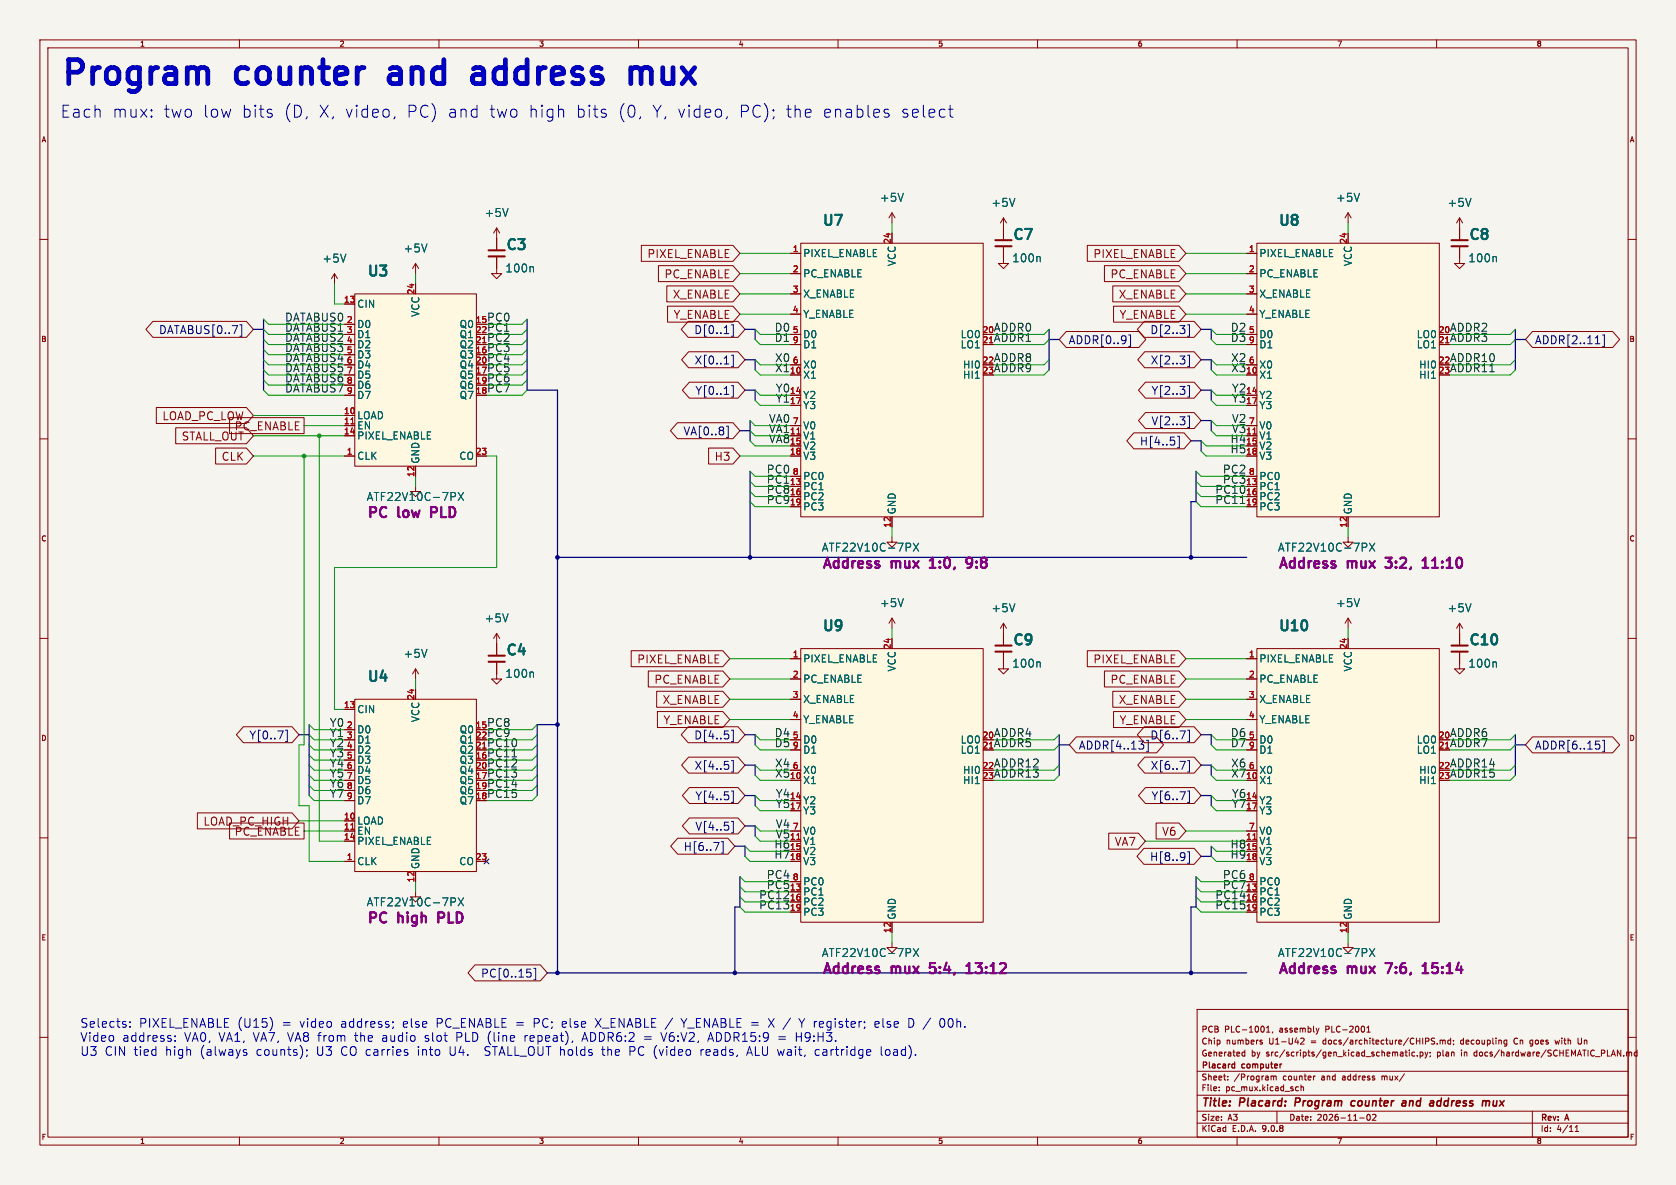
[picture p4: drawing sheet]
<svg xmlns="http://www.w3.org/2000/svg" width="420mm" height="297mm" viewBox="0 0 420 297" stroke-linecap="round" stroke-linejoin="round" font-family="sans-serif">
<path d="M0 0h420v297h-420z" fill="#f5f4ef" stroke="#f5f4ef" stroke-width=".25"/>
<g fill="none" stroke="#840000" stroke-width=".25">
<path d="M10 10h400v277h-400zM12 12h396v273h-396zM60 10v2M110 10v2M160 10v2M210 10v2M260 10v2M310 10v2M360 10v2M10 60h2M408 60h2M10 110h2"/>
<path d="M408 110h2M10 160h2M408 160h2M10 210h2M408 210h2M300 253h108v32h-108zM317.4 258.7h.8M317.4 257.6l.4-.4v1.5M318.9 258.6l-.1 .3M329.8 257.7l.4 1M330.2 258.7l-.2 .3M330.5 257.7l-.3 1"/>
<path d="M342.5 258.7h.9M342.5 257.6l.4-.4v1.5M10 260h2M300 278.5h108M300 274.5h108M300 268.5h108M305.5 273.2v.2M305.5 272.5v.1M307.7 270.5v.2M307.7 269.8v.1M311.4 264.6h.5M311.4 263.8h.5"/>
<path d="M311.9 263.2v1.5M315.9 261.2l.4 .1 .1 .2-.5 .2M315.9 260.7l.4 .1M318.5 269.7v1M318.5 269.8l.4-.1 .3 .2M319.2 269.9l.2-.2 .3 .1 .1 .9M319.2 269.9v.8M320 278.5v3M324.8 273.3h.6M324.8 272.5h.6M325.9 260.3l.6-.1 .3 .4-.9 1.1h.9M326 272.5h.6l.1 .9"/>
<path d="M326 271.9v1.5M329.6 269.7l-.4 .3M342.7 279.4l.2-.1a.8 .8 0 0 1 .5 .7 .8 .8 0 0 1-.5 .8l-.4-.6zM343.9 279.4l.6-.1 .3 .4-.9 1.1h.9M351.1 263.7l.5 .2v.8M351.6 264.6l-.5 .1M351.6 264l-.5 .1M351.9 269.1l-1.2 1.9M352.1 263.7h.6M352.3 263.2v1.3l.4 .2M353.2 263.2v.1M353.2 263.7v1"/>
<path d="M354.5 263.8l-.4-.1-.3 .3 .1 .6h.6M355.2 264.5v.2M355.9 263.8l.4-.1 .3 .3-.2 .6h-.5M355.9 263.7v1.5M357.1 263.7l.3 1M357.4 264.7l-.3 .5M357.8 263.7l-.4 1M358.4 263.8v.1M358.4 264.6l-.1 .3M358.9 260.2l.6 .1M359.2 261l.3 .3-.3 .4M360.2 261.5v.2"/>
<path d="M360.9 260.8l.4-.1 .2 .2M360.9 260.7v1M361.5 260.9l.2-.2 .4 .1 .1 .9M361.5 260.9v.8M363.5 260.8l-.4-.1-.3 .3 .1 .6h.6M363.5 260.2v1.5M364.2 260.8v.1M364.3 261.6l-.1 .3M377 261.6h.6M377 260.8h.6M377.6 260.7v1.2l-.5 .3M383.4 260.8v.7"/>
<path d="M384 278.5v6.5M389.7 260.7l.2 1M395.4 260.2v1.2l.2 .2 .4 .1M407.6 263.8l.4-.1 .2 .2M407.6 263.7v1M408 260h2M408.2 263.9l.2-.2 .4 .1 .1 .9M408.2 263.9v.8M410.2 263.8l-.4-.1-.3 .3 .2 .6h.5M410.2 263.2v1.5M60 285v2M110 285v2"/>
<path d="M160 285v2M210 285v2M260 285v2M300 281.5h108M310 285v2M340.7 280.2h1.2M360 285v2M394.7 283.6h.9M394.7 282.5l.5-.4v1.5"/>
</g>
<path d="M324.7 275.2l-.2 2M339.6 276h-.8l-.3 .8 .4 .4 .5-.1M351.7 275.9l.6 .1-.1 1.2M352.2 277.1l-.7 .1M352.3 276.3l-.7 .1M360.9 275.9l-.6 .1-.2 .3v.7l.7 .2M374.3 275.9l-.1 1.2h.7" fill="none" stroke="#840000" stroke-width=".4"/>
<path d="M309 266.7l.4 .1M309.4 266.2v1.5M309.4 267.6l-.4 .1" fill="none" stroke="#840000" stroke-width=".3"/>
<path d="M88.9 175.3h30.5v43.1h-30.5z" fill="#fff8e1"/>
<g fill="none" stroke="#840000" stroke-width=".25">
<path d="M337.8 53.3l-.7 1.3M337.8 53.3l.8 1.3M337.8 53.3v2.6M223.5 154.9l-.7 1.3M223.5 154.9l.8 1.3M223.5 154.9v2.6M365.8 156.2l-.8 1.3M365.8 156.2l.7 1.3M365.8 156.2v5.3M88.9 175.3h30.5v43.1h-30.5zM124.5 161.3v2.8M124.5 166.1v2.8"/>
<path d="M365.8 163.6v4h1.2l-1.2 1.3-1.3-1.3h1.3M86.4 182.9h2.5M86.4 185.4h2.5M86.4 188h2.5M86.4 190.5h2.5M86.4 193h2.5M86.4 195.6h2.5M86.4 198.1h2.5M119.4 188h2.5M86.4 200.7h2.5M86.4 208.3h2.5M86.4 215.9h2.5"/>
<path d="M223.5 236.2v1.3h1.3l-1.3 1.3-1.3-1.3h1.3M337.8 236.2v1.3h1.3l-1.3 1.3-1.3-1.3h1.3"/>
</g>
<path d="M120.9 187.5h.9M87.9 207.8h.9" fill="none" stroke="#a90000" stroke-width=".25"/>
<path d="M133.6 168.5l.1 1.3M374.9 166l.1 1.2M114.8 225l1.4 2M116.2 225l-1.4 2" fill="none" stroke="#006464" stroke-width=".25"/>
<path d="M122.4 164.3h4.1M122.4 165.9h4.1M363.7 161.8h4.1M363.7 163.3h4.1" fill="none" stroke="#840000" stroke-width=".51"/>
<path d="M315 162.6h45.7v68.5h-45.7z" fill="#fff8e1"/>
<path d="M312.4 165.1h2.6M312.4 170.2h2.6M312.4 175.3h2.6M315 162.6h45.7v68.5h-45.7zM312.4 180.3h2.6M312.4 185.4h2.6M312.4 188h2.6M312.4 193h2.6M360.7 188h2.5M312.4 208.3h2.6M312.4 210.8h2.6M312.4 221h2.6" fill="none" stroke="#840000" stroke-width=".25"/>
<path d="M362.2 187.5h.9M314 210.4h.8" fill="none" stroke="#a90000" stroke-width=".25"/>
<path d="M343.2 237.7l1.3 2M344.5 237.7l-1.3 2" fill="none" stroke="#006464" stroke-width=".25"/>
<path d="M347.2 241.4h1.7M356.5 243.9h1.4M356.5 242.1l.7-.7v2.5" fill="none" stroke="#840084" stroke-width=".51"/>
<path d="M88.9 73.7h30.5v43.1h-30.5z" fill="#fff8e1"/>
<g fill="none" stroke="#840000" stroke-width=".25">
<path d="M88.9 73.7h30.5v43.1h-30.5zM124.5 67.3v1.3h1.2l-1.2 1.3-1.3-1.3h1.3M86.4 81.3h2.5M86.4 83.8h2.5M86.4 86.4h2.5M86.4 88.9h2.5M86.4 91.4h2.5M86.4 94h2.5M86.4 96.5h2.5M86.4 99.1h2.5M119.4 86.4h2.5M86.4 106.7h2.5"/>
<path d="M86.4 114.3h2.5"/>
</g>
<path d="M120.9 85.9h.9M87.9 106.2h.9" fill="none" stroke="#a90000" stroke-width=".25"/>
<path d="M114.8 123.4l1.4 2M116.2 123.4l-1.4 2" fill="none" stroke="#006464" stroke-width=".25"/>
<path d="M200.7 61h45.7v68.5h-45.7z" fill="#fff8e1"/>
<g fill="none" stroke="#840000" stroke-width=".25">
<path d="M198.1 63.5h2.6M198.1 68.6h2.6M198.1 73.7h2.6M198.1 78.7h2.6M200.7 61h45.7v68.5h-45.7zM365.8 64.8v1.2h1.2l-1.2 1.3-1.3-1.3h1.3M198.1 83.8h2.6M198.1 86.4h2.6M198.1 91.4h2.6M246.4 86.4h2.5M198.1 106.7h2.6M198.1 109.2h2.6"/>
<path d="M198.1 119.4h2.6M124.5 158.8l-.8 1.2M124.5 158.8l.7 1.2M124.5 158.8v2.5M104.1 223.5v1.3h1.3l-1.3 1.3-1.2-1.3h1.2"/>
</g>
<path d="M247.9 85.9h.9M199.7 108.8h.8" fill="none" stroke="#a90000" stroke-width=".25"/>
<path d="M228.9 136.1l1.3 2M230.2 136.1l-1.3 2" fill="none" stroke="#006464" stroke-width=".25"/>
<path d="M243.1 139.8h-.4l-.5 .5 .1 .8 .4 .2h.4M233 142.3h1.4M233.2 140.4l-.2 .1M243.1 142.2l-.7 .1" fill="none" stroke="#840084" stroke-width=".51"/>
<path d="M315 61h45.7v68.5h-45.7z" fill="#fff8e1"/>
<g fill="none" stroke="#840000" stroke-width=".25">
<path d="M124.5 57.2v5.3M124.5 57.2l-.8 1.2M124.5 57.2l.7 1.2M223.5 53.3l-.7 1.3M223.5 53.3l.8 1.3M223.5 53.3v2.6M83.8 68.6l-.7 1.3M83.8 68.6l.8 1.3M83.8 68.6v2.5M104.1 66l-.7 1.3M104.1 66l.8 1.3M104.1 66v2.6"/>
<path d="M124.5 64.5v2.8M312.4 63.5h2.6M312.4 68.6h2.6M312.4 73.7h2.6M312.4 78.7h2.6M315 61h45.7v68.5h-45.7zM312.4 83.8h2.6M312.4 86.4h2.6M312.4 91.4h2.6M360.7 86.4h2.5M312.4 106.7h2.6M312.4 109.2h2.6"/>
<path d="M312.4 119.4h2.6M104.1 121.9v1.3h1.3l-1.3 1.3-1.2-1.3h1.2M337.8 134.6v1.3h1.3l-1.3 1.3-1.3-1.3h1.3M124.5 168.9v1.3h1.2l-1.2 1.3-1.3-1.3h1.3"/>
</g>
<path d="M362.2 85.9h.9M314 108.8h.8" fill="none" stroke="#a90000" stroke-width=".25"/>
<path d="M133.6 66.9l.1 1.3M343.2 136.1l1.3 2M344.5 136.1l-1.3 2" fill="none" stroke="#006464" stroke-width=".25"/>
<path d="M347.2 139.8h1.5M347.2 142.1l.1 .1M356.5 142.3h1.4M356.5 140.5l.7-.7v2.5" fill="none" stroke="#840084" stroke-width=".51"/>
<path d="M122.4 62.7h4.1M122.4 64.3h4.1" fill="none" stroke="#840000" stroke-width=".51"/>
<path d="M200.7 162.6h45.7v68.5h-45.7z" fill="#fff8e1"/>
<g fill="none" stroke="#840000" stroke-width=".25">
<path d="M124.5 59.7v2.8M251.5 54.6l-.8 1.3M251.5 54.6l.7 1.3M251.5 54.6v5.3M365.8 54.6l-.8 1.3M365.8 54.6l.7 1.3M365.8 54.6v5.3M124.5 64.5v2.8M160.7 61.5h23l1.7 2-1.7 2h-23zM165 66.6h18.7l1.7 2-1.7 2h-18.7zM167.1 71.7h16.6l1.7 2-1.7 2h-16.6zM167.3 76.7h16.4l1.7 2-1.7 2h-16.4z"/>
<path d="M198.1 63.5h2.6M198.1 68.6h2.6M198.1 73.7h2.6M198.1 78.7h2.6M251.5 62v4h1.2l-1.2 1.3-1.3-1.3h1.3M272.5 61.5h22.9l1.8 2-1.8 2h-22.9zM276.8 66.6h18.6l1.8 2-1.8 2h-18.6zM278.9 71.7h16.5l1.8 2-1.8 2h-16.5zM279 76.7h16.4l1.8 2-1.8 2h-16.4zM312.4 63.5h2.6M312.4 68.6h2.6M312.4 73.7h2.6"/>
<path d="M312.4 78.7h2.6M365.8 62v2.8M38.3 80.5h23.4l1.8 2.1-1.8 2h-23.4l-1.7-2zM86.4 81.3h2.5M86.4 83.8h2.5M86.4 86.4h2.5M86.4 88.9h2.5M86.4 91.4h2.5M86.4 94h2.5M86.4 96.5h2.5M86.4 99.1h2.5M119.4 86.4h2.5"/>
<path d="M172.5 80.5h12.4l1.8 2.1-1.8 2h-12.4l-1.8-2zM172.6 88.2h12.3l1.8 2-1.8 2h-12.3l-1.8-2zM172.7 95.8h12.2l1.8 2-1.8 2h-12.2l-1.7-2zM198.1 83.8h2.6M198.1 86.4h2.6M198.1 91.4h2.6M246.4 86.4h2.5M267.2 83.1h18.2l1.7 2-1.7 2h-18.2l-1.8-2zM286.8 80.5h12.4l1.8 2.1-1.8 2h-12.4l-1.8-2zM286.9 88.2h12.3l1.8 2-1.8 2h-12.3l-1.8-2zM287 95.8h12.2l1.8 2-1.8 2h-12.2l-1.7-2zM312.4 83.8h2.6"/>
<path d="M312.4 86.4h2.6M312.4 91.4h2.6M360.7 86.4h2.5M384 83.1h20.1l1.8 2-1.8 2h-20.1l-1.7-2zM39.2 102.1h22.5l1.8 2-1.8 2h-22.5zM44 107.2h17.7l1.8 2-1.8 2h-17.7zM54 112.3h7.7l1.8 2-1.8 2h-7.7zM57.5 104.7h18.7v4h-18.7zM86.4 106.7h2.5M86.4 114.3h2.5M169.8 105.9h13.9l1.7 2.1-1.7 2h-13.9l-1.8-2zM177.6 112.3h6.1l1.7 2-1.7 2h-6.1z"/>
<path d="M198.1 106.7h2.6M198.1 109.2h2.6M198.1 119.4h2.6M284.1 108.5h12.6l1.7 2-1.7 2h-12.6l-1.7-2zM287 103.4h12.2l1.8 2-1.8 2h-12.2l-1.7-2zM312.4 106.7h2.6M312.4 109.2h2.6M312.4 119.4h2.6M223.5 134.6v1.3h1.3l-1.3 1.3-1.3-1.3h1.3M251.5 156.2v5.3M251.5 156.2l-.8 1.3M251.5 156.2l.7 1.3"/>
<path d="M337.8 154.9l-.7 1.3M337.8 154.9l.8 1.3M337.8 154.9v2.6M365.8 158.8v2.7M104.1 167.6l-.7 1.3M104.1 167.6l.8 1.3M104.1 167.6v2.6M124.5 161.3v2.8M124.5 166.1v2.8M158.2 163.1h22.9l1.8 2-1.8 2h-22.9zM162.5 168.2h18.6l1.8 2-1.8 2h-18.6zM164.6 173.3h16.5l1.8 2-1.8 2h-16.5z"/>
<path d="M164.7 178.3h16.4l1.8 2-1.8 2h-16.4zM198.1 165.1h2.6M198.1 170.2h2.6M198.1 175.3h2.6M200.7 162.6h45.7v68.5h-45.7zM251.5 163.6v4h1.2l-1.2 1.3-1.3-1.3h1.3M272.5 163.1h22.9l1.8 2-1.8 2h-22.9zM276.8 168.2h18.6l1.8 2-1.8 2h-18.6zM278.9 173.3h16.5l1.8 2-1.8 2h-16.5zM279 178.3h16.4l1.8 2-1.8 2h-16.4zM312.4 165.1h2.6M312.4 170.2h2.6"/>
<path d="M312.4 175.3h2.6M365.8 163.6v2.8M61 182.1h12.2l1.7 2.1-1.7 2h-12.2l-1.8-2zM86.4 185.4h2.5M86.4 188h2.5M86.4 193h2.5M86.4 182.9h2.5M86.4 190.5h2.5M86.4 195.6h2.5M86.4 198.1h2.5M119.4 188h2.5M172.5 182.1h12.4l1.8 2.1-1.8 2h-12.4l-1.8-2z"/>
<path d="M172.6 189.8h12.3l1.8 2-1.8 2h-12.3l-1.8-2zM172.7 197.4h12.2l1.8 2-1.8 2h-12.2l-1.7-2zM198.1 180.3h2.6M198.1 185.4h2.6M198.1 188h2.6M198.1 193h2.6M246.4 188h2.5M269.7 184.7h20.1l1.8 2-1.8 2h-20.1l-1.7-2zM286.8 182.1h12.4l1.8 2.1-1.8 2h-12.4l-1.8-2zM286.9 189.8h12.3l1.8 2-1.8 2h-12.3l-1.8-2zM287 197.4h12.2l1.8 2-1.8 2h-12.2l-1.7-2zM312.4 180.3h2.6"/>
<path d="M312.4 185.4h2.6M312.4 188h2.6M312.4 193h2.6M360.7 188h2.5M384 184.7h20.1l1.8 2-1.8 2h-20.1l-1.7-2zM49.5 203.7h23.7l1.7 2-1.7 2h-23.7zM57.5 206.3h18.7v4h-18.7zM86.4 208.3h2.5M86.4 200.7h2.5M86.4 215.9h2.5M169.8 210.1h12.6l1.7 2-1.7 2h-12.6l-1.7-2zM172.7 205h12.2l1.8 2-1.8 2h-12.2l-1.7-2z"/>
<path d="M198.1 208.3h2.6M198.1 210.8h2.6M277.8 208.8h7.5l1.7 2-1.7 2h-7.5zM286.7 212.6h12.5l1.8 2-1.8 2h-12.5l-1.8-2zM289.7 206.3h5.7l1.8 2-1.8 2h-5.7zM312.4 208.3h2.6M312.4 210.8h2.6M198.1 221h2.6M312.4 221h2.6M119 241.8h16.4l1.8 2-1.8 2h-16.4l-1.7-2z"/>
</g>
<path d="M120.9 85.9h.9M247.9 85.9h.9M362.2 85.9h.9M87.9 106.2h.9M199.7 108.8h.8M314 108.8h.8M120.9 187.5h.9M247.9 187.5h.9M362.2 187.5h.9M87.9 207.8h.9M199.7 210.4h.8M314 210.4h.8" fill="none" stroke="#a90000" stroke-width=".25"/>
<g fill="none" stroke="#006464" stroke-width=".25">
<path d="M133.6 66.9l.1 1.3M260.6 64.4l.1 1.2M374.9 64.4l.1 1.2M114.8 123.4l1.4 2M116.2 123.4l-1.4 2M228.9 136.1l1.3 2M230.2 136.1l-1.3 2M343.2 136.1l1.3 2M344.5 136.1l-1.3 2M133.6 168.5l.1 1.3M260.6 166l.1 1.2M374.9 166l.1 1.2"/>
<path d="M114.8 225l1.4 2M116.2 225l-1.4 2M228.9 237.7l1.3 2M230.2 237.7l-1.3 2M343.2 237.7l1.3 2M344.5 237.7l-1.3 2"/>
</g>
<g fill="none" stroke="#840084" stroke-width=".51">
<path d="M243.1 139.8h-.4l-.5 .5 .1 .8 .4 .2h.4M347.2 139.8h1.5M233 142.3h1.4M233.2 140.4l-.2 .1M243.1 142.2l-.7 .1M347.2 142.1l.1 .1M356.5 142.3h1.4M356.5 140.5l.7-.7v2.5M242.2 243.9h1.4M242.2 242.1l.7-.7v2.5M347.2 241.4h1.7M356.5 243.9h1.4"/>
<path d="M356.5 242.1l.7-.7v2.5"/>
</g>
<path d="M249.4 60.2h4.1M249.4 61.7h4.1M363.7 60.2h4.1M363.7 61.7h4.1M249.4 161.8h4.1M249.4 163.3h4.1" fill="none" stroke="#840000" stroke-width=".51"/>
<g fill="none" stroke="#000084" stroke-width=".25">
<path d="M60.1 81.4h.5v2.9h-.5M183.3 89h.5v2.9h-.5M183.3 96.7h.5v2.8h-.5M183.8 81.4v2.9h-.5M282.8 84h.5v2.8h-.5M297.6 89h.5v2.9h-.5M297.6 81.4h.5v2.9h-.5M297.6 96.7h.5v2.8h-.5M401.6 84h.4v2.8h-.4M182 106.8h.5v2.9h-.5M295.1 109.4h.4v2.8h-.4M297.6 104.3h.5v2.8h-.5"/>
<path d="M71.5 183h.5v2.9h-.5M183.3 183h.5v2.9h-.5M183.3 190.6h.5v2.9h-.5M183.3 198.3h.5v2.8h-.5M287.3 185.6h.4v2.8h-.4M297.6 183h.5v2.9h-.5M297.6 190.6h.5v2.9h-.5M297.6 198.3h.5v2.8h-.5M401.6 185.6h.4v2.8h-.4M121.3 215.3l1.2 1.2M122.5 215.3l-1.2 1.2M180.8 211h.4v2.8h-.4"/>
<path d="M183.3 205.9h.5v2.8h-.5M297.6 213.5h.5v2.9h-.5M132 242.9h1M132.9 243.8l.2 .2-.2 .8M133.8 242.7h.4v2.9h-.4"/>
</g>
<g fill="none" stroke="#000084" stroke-width=".3">
<path d="M63.5 82.6h2.5M66 80v17.8M132.1 80v17.8h7.6v146M186.7 82.6h2.5v2.5M186.7 90.2h2.5v2.5M186.7 97.8h2.5v2.5M262.9 85.1h2.5M262.9 82.6v10.1M301 82.6h2.5v2.5M301 90.2h2.5v2.5M301 97.8h2.5v2.5M379.7 85.1h2.6"/>
<path d="M379.7 82.6v10.1M185.4 108h2.6M188 105.4v5.1M188 118.1v21.6M298.4 110.5h2.6v2.5M299.7 118.1v7.6h-1.3v14M301 105.4h2.5v2.6M139.7 139.7h172.7M74.9 184.2h2.6M77.5 181.6v17.8M139.7 181.6h-5.1v17.8M186.7 184.2h2.5v2.5"/>
<path d="M186.7 191.8h2.5v2.5M186.7 199.4h2.5v2.5M265.4 186.7h2.6M265.4 184.2v10.1M301 191.8h2.5v2.5M301 184.2h2.5v2.5M301 199.4h2.5v2.5M379.7 184.2v10.1M379.7 186.7h2.6M184.1 212.1h2.6v2.5M185.4 219.7v7.6h-1.3v16.5M186.7 207h2.5v2.6"/>
<path d="M299.7 219.7v7.6h-1.3v16.5M303.5 212.1v2.5h-2.5M137.2 243.8h175.2"/>
</g>
<g fill="none" stroke="#009600" stroke-width=".25">
<path d="M223.5 55.9v2.5M337.8 55.9v2.5M83.8 71.1v5.1h2.6M104.1 68.6v2.5M185.4 73.7h12.7M185.4 68.6h12.7M185.4 63.5h12.7M185.4 78.7h12.7M297.2 73.7h15.2M297.2 68.6h15.2M297.2 63.5h15.2M297.2 78.7h15.2"/>
<path d="M66 95.3l1.3 1.2h19.1M66 92.7l1.3 1.3h19.1M66 90.2l1.3 1.2h19.1M66 97.8l1.3 1.3h19.1M66 85.1l1.3 1.3h19.1M66 82.6l1.3 1.2h19.1M66 87.6l1.3 1.3h19.1M66 80l1.3 1.3h19.1M132.1 95.3l-1.3 1.2h-8.9M132.1 92.7l-1.3 1.3h-8.9M132.1 90.2l-1.3 1.2h-8.9M132.1 97.8l-1.3 1.3h-8.9"/>
<path d="M132.1 85.1l-1.3 1.3h-8.9M132.1 82.6l-1.3 1.2h-8.9M132.1 87.6l-1.3 1.3h-8.9M132.1 80l-1.3 1.3h-8.9M189.2 92.7l1.3 1.3h7.6M189.2 90.2l1.3 1.2h7.6M189.2 97.8l1.3 1.3h7.6M189.2 85.1l1.3 1.3h7.6M189.2 82.6l1.3 1.2h7.6M262.9 92.7l-1.3 1.3h-12.7M262.9 90.2l-1.3 1.2h-12.7M262.9 85.1l-1.3 1.3h-12.7"/>
<path d="M262.9 82.6l-1.3 1.2h-12.7M303.5 92.7l1.3 1.3h7.6M303.5 90.2l1.3 1.2h7.6M303.5 97.8l1.3 1.3h7.6M303.5 85.1l1.3 1.3h7.6M303.5 82.6l1.3 1.2h7.6M379.7 92.7l-1.2 1.3h-15.3M379.7 90.2l-1.2 1.2h-15.3M379.7 85.1l-1.2 1.3h-15.3M379.7 82.6l-1.2 1.2h-15.3M63.5 114.3h22.9M63.5 109.2h22.9"/>
<path d="M63.5 104.1h22.9M76.2 114.3v72.4h-1.3v15.2h2.6v14h8.9M76.2 106.7h10.2M80 109.2v101.6h6.4M104.1 119.4v2.5M121.9 114.3h2.6v27.9h-40.7v35.6h2.6M185.4 114.3h12.7M188 110.5l1.2 1.3h8.9M188 105.4l1.2 1.3h8.9M188 108l1.2 1.2h8.9M188 118.1l1.2 1.3h8.9M189.2 100.3l1.3 1.3h7.6"/>
<path d="M299.7 118.1l1.3 1.3h11.4M301 110.5l1.3 1.3h10.1M301 113l1.3 1.3h10.1M303.5 105.4l1.3 1.3h7.6M303.5 108l1.3 1.2h7.6M303.5 100.3l1.3 1.3h7.6M188 120.7l1.2 1.2h8.9M188 125.7l1.2 1.3h8.9M188 123.2l1.2 1.3h8.9M223.5 132.1v2.5M299.7 120.7l1.3 1.2h11.4M299.7 125.7l1.3 1.3h11.4"/>
<path d="M299.7 123.2l1.3 1.3h11.4M337.8 132.1v2.5M223.5 157.5v2.5M337.8 157.5v2.5M104.1 170.2v2.5M182.9 175.3h15.2M182.9 165.1h15.2M182.9 170.2h15.2M297.2 175.3h15.2M297.2 165.1h15.2M297.2 170.2h15.2M77.5 184.2l1.2 1.2h7.7"/>
<path d="M77.5 196.9l1.2 1.2h7.7M77.5 191.8l1.2 1.2h7.7M77.5 194.3l1.2 1.3h7.7M77.5 186.7l1.2 1.3h7.7M77.5 199.4l1.2 1.3h7.7M77.5 189.2l1.2 1.3h7.7M77.5 181.6l1.2 1.3h7.7M134.6 184.2l-1.3 1.2h-11.4M134.6 196.9l-1.3 1.2h-11.4M134.6 191.8l-1.3 1.2h-11.4M134.6 194.3l-1.3 1.3h-11.4M134.6 186.7l-1.3 1.3h-11.4"/>
<path d="M134.6 199.4l-1.3 1.3h-11.4M134.6 189.2l-1.3 1.3h-11.4M134.6 181.6l-1.3 1.3h-11.4M182.9 180.3h15.2M189.2 184.2l1.3 1.2h7.6M189.2 191.8l1.3 1.2h7.6M189.2 194.3l1.3 1.3h7.6M189.2 186.7l1.3 1.3h7.6M189.2 199.4l1.3 1.3h7.6M265.4 184.2l-1.2 1.2h-15.3M265.4 191.8l-1.2 1.2h-15.3M265.4 194.3l-1.2 1.3h-15.3"/>
<path d="M265.4 186.7l-1.2 1.3h-15.3M297.2 180.3h15.2M303.5 184.2l1.3 1.2h7.6M303.5 191.8l1.3 1.2h7.6M303.5 194.3l1.3 1.3h7.6M303.5 186.7l1.3 1.3h7.6M303.5 199.4l1.3 1.3h7.6M379.7 184.2l-1.2 1.2h-15.3M379.7 191.8l-1.2 1.2h-15.3M379.7 194.3l-1.2 1.3h-15.3M379.7 186.7l-1.2 1.3h-15.3M74.9 205.7h11.5"/>
<path d="M76.2 208.3h10.2M185.4 219.7l1.3 1.3h11.4M186.7 214.6l1.3 1.3h10.1M186.7 212.1l1.3 1.3h10.1M189.2 201.9l1.3 1.3h7.6M189.2 207l1.3 1.3h7.6M189.2 209.6l1.3 1.2h7.6M287 210.8h25.4M297.2 208.3h15.2M299.7 219.7l1.3 1.3h11.4M303.5 214.6l1.3 1.3h7.6M303.5 201.9l1.3 1.3h7.6"/>
<path d="M303.5 212.1l1.3 1.3h7.6M104.1 221v2.5M185.4 222.2l1.3 1.3h11.4M185.4 227.3l1.3 1.3h11.4M185.4 224.8l1.3 1.3h11.4M223.5 233.7v2.5M299.7 222.2l1.3 1.3h11.4M299.7 227.3l1.3 1.3h11.4M299.7 224.8l1.3 1.3h11.4M337.8 233.7v2.5"/>
</g>
<g fill="none" stroke="#0000c2" stroke-width=".25">
<path d="M38 29.1l.1 .1-.1 .2M38 27.5l.1 .2-.1 .1M67.4 28.4l.7 .1 .1 .4-.4 .5h-.6M67.4 27.4l.7 .1M77 29.2l-.2 .5M97.4 27.7l.1 .2-.1 1.2M99 29.2l-.3 .6M108.8 26.8a3.6 3.6 0 0 1 0 2.9M118.7 27.4l.8 .1M119.5 29.2l-.8 .2M119.5 26.4v3M128.5 27.4a.81 .81 0 0 1 1 .5"/>
<path d="M129.5 28.8a.81 .81 0 0 1-1 .6M140 27.7a.75 .75 0 0 1 1.2 .1M140 26.4v3M150.7 29.2l.3 .2 .8-.2M151.8 27.5l-.7-.1-.4 .4 .1 .4 1 .3M158.8 26.7a2.53 2.53 0 0 1 0 2.4M179.5 27.5a.81 .81 0 0 1 1.3 .4v.9a.81 .81 0 0 1-1.3 .4M192.1 26.8a3.6 3.6 0 0 1 0 2.9M202.2 27.4l-.4 .4v1.1l.4 .5M203.2 28.1l-1.4 .3M219.1 29.2l.3 .2 .8-.2M219.1 27.5l.9-.1 .2 .1 .2 .6-1.4 .3"/>
<path d="M221.5 29.2l.3 .2M221.7 27.5l-.2 .3 .2 .4M236.8 27.5l-.8-.1-.6 .5v.9l.3 .4 .3 .2 .8-.2M237.7 27.4h1.1M238.1 26.4v2.5l.1 .3 .6 .2M32.6 257.3v.2M32.6 256.1v.2M43.9 259.6v.2M67.8 255.1a2.59 2.59 0 0 1 0 3.1M86.3 259.6l.1 1.4M98.5 256.1v.2M98.6 257.4l-.2 .4"/>
<path d="M103.9 259.7v1.1M111.2 259.5h.9M128.6 259.5l.2 .1 .1 .4-1 .3M168.5 255.2l-1.8 2.8M215.9 256l-.4 .1M216.6 256.1v.2M216.7 257.4l-.2 .4M43.9 260.8v.2M61.3 263.8l.5 .1 .1 .3-.3 .3h-.4M61.3 263l.5 .2M75.6 262.6l.2 .9-.2 1.2M76.9 263.2v.2"/>
<path d="M77 264.4l-.2 .4M101.4 263.7l.7 .2 .1 .2-.1 .3-.6 .1M101.4 263.2h.7M111.9 261h.2M128.8 260.9l-.2 .1M143.5 260.9l-.2 .4M148.3 263.9v.5M172.8 263.2l.3 .3v.6l-.3 .3M184.8 264.4l-.2 .4M217.2 263.8l1-.2-.1-.4-.6-.2-.3 .4 .1 1h.8M229.4 264.3v.2"/>
</g>
<path d="M51.2 17l.6 .2 .3 .6v3.2M97.8 19l-.3 .5v.6l.3 .6M118.6 17.2l.6-.2h1.2l.5 .2 .3 .6M121.2 18.4l-.6 .3h-1.4a1.18 1.18 0 0 0-.9 1.1 1.18 1.18 0 0 0 .9 1.2h1.4l.6-.3M158.1 17.5a1.49 1.49 0 0 1 2.5 .3M160.6 17.8l.3-.6 .6-.2h.9l.5 .2 .3 .6M160.6 17.8v3.2" fill="none" stroke="#0000c2" stroke-width="1.2"/>
<g fill="#000084" stroke="#000084" stroke-width=".25">
<circle cx="139.7" cy="243.8" r=".46"/>
<circle cx="298.4" cy="139.7" r=".46"/>
<circle cx="298.4" cy="243.8" r=".46"/>
<circle cx="188" cy="139.7" r=".46"/>
<circle cx="139.7" cy="139.7" r=".46"/>
<circle cx="184.1" cy="243.8" r=".46"/>
<circle cx="139.7" cy="181.6" r=".46"/>
</g>
<g fill="#009600" stroke="#009600" stroke-width=".25">
<circle cx="80" cy="109.2" r=".46"/>
<circle cx="76.2" cy="114.3" r=".46"/>
</g>
<g font-size="8.4" fill="#0000c2">
<text x="15" y="21.8">Program</text>
<text x="59.7" y="21.8">counter</text>
<text x="100.4" y="21.8">and</text>
<text x="123.6" y="21.8">address</text>
<text x="165.5" y="21.8">mux</text>
</g>
<g font-size="4.2" fill="#0000c2">
<text x="15" y="29.8">Each</text>
<text x="27.9" y="29.8">mux:</text>
<text x="40.6" y="29.8">two</text>
<text x="50.3" y="29.8">low</text>
<text x="59.9" y="29.8">bits</text>
<text x="70.3" y="29.8">(D,</text>
<text x="78.9" y="29.8">X, video,</text>
<text x="100.6" y="29.8">PC)</text>
<text x="110.7" y="29.8">and</text>
<text x="121" y="29.8">two</text>
<text x="130.7" y="29.8">high</text>
<text x="142.4" y="29.8">bits</text>
<text x="152.9" y="29.8">(0,</text>
<text x="161.3" y="29.8">Y, video,</text>
<text x="182.7" y="29.8">PC);</text>
<text x="194.3" y="29.8">the</text>
<text x="203.4" y="29.8">enables</text>
<text x="222.9" y="29.8">select</text>
</g>
<g font-size="3.5" fill="#006464">
<text x="205.7" y="57.3">U7</text>
<text x="320" y="57.3">U8</text>
<text x="126.5" y="63.3">C3</text>
<text x="253.5" y="60.8">C7</text>
<text x="367.8" y="60.8">C8</text>
<text x="91.7" y="70">U3</text>
<text x="205.7" y="158.9">U9</text>
<text x="320" y="158.9">U10</text>
<text x="126.5" y="164.9">C4</text>
<text x="253.5" y="162.4">C9</text>
<text x="367.8" y="162.4">C10</text>
<text x="91.7" y="171.6">U4</text>
</g>
<g font-size="3.5" fill="#840084">
<text x="91.7" y="130.5">PC</text>
<text x="99.7" y="130.5">low</text>
<text x="109" y="130.5">PLD</text>
<text x="205.7" y="143.2">Address</text>
<text x="223.3" y="143.2">mux</text>
<text x="234" y="143.2">1:0,</text>
<text x="244.2" y="143.2">9:8</text>
<text x="320" y="143.2">Address</text>
<text x="337.6" y="143.2">mux</text>
<text x="348.3" y="143.2">3:2,</text>
<text x="358.5" y="143.2">11:10</text>
<text x="91.7" y="232.1">PC</text>
<text x="99.7" y="232.1">high</text>
<text x="110.8" y="232.1">PLD</text>
<text x="205.7" y="244.8">Address</text>
<text x="223.3" y="244.8">mux</text>
<text x="234" y="244.8">5:4,</text>
<text x="244.2" y="244.8">13:12</text>
<text x="320" y="244.8">Address</text>
<text x="337.6" y="244.8">mux</text>
<text x="348.3" y="244.8">7:6,</text>
<text x="358.5" y="244.8">15:14</text>
</g>
<g font-size="3.1" fill="#0000c2">
<text x="20" y="257.7">Selects:</text>
<text x="34.7" y="257.7">PIXEL_ENABLE</text>
<text x="59.3" y="257.7">(U15)</text>
<text x="70.4" y="257.7">=</text>
<text x="74.9" y="257.7">video</text>
<text x="85.1" y="257.7">address;</text>
<text x="100.7" y="257.7">else</text>
<text x="109.1" y="257.7">PC_ENABLE =</text>
<text x="133.4" y="257.7">PC; else</text>
<text x="148.9" y="257.7">X_ENABLE /</text>
<text x="170.6" y="257.7">Y_ENABLE =</text>
<text x="192.4" y="257.7">X /</text>
<text x="200.2" y="257.7">Y register;</text>
<text x="219.1" y="257.7">else</text>
<text x="227.5" y="257.7">D /</text>
<text x="235.4" y="257.7">00h.</text>
<text x="20" y="261.3">Video</text>
<text x="30.5" y="261.3">address:</text>
<text x="46" y="261.3">VA0, VA1, VA7, VA8 from</text>
<text x="88.6" y="261.3">the</text>
<text x="95.5" y="261.3">audio</text>
<text x="106.2" y="261.3">slot</text>
<text x="114" y="261.3">PLD (line</text>
<text x="131.1" y="261.3">repeat),</text>
<text x="145.7" y="261.3">ADDR6:2</text>
<text x="161.1" y="261.3">=</text>
<text x="165.6" y="261.3">V6:V2,</text>
<text x="177.3" y="261.3">ADDR15:9</text>
<text x="194.8" y="261.3">=</text>
<text x="199.2" y="261.3">H9:H3.</text>
<text x="20" y="264.8">U3</text>
<text x="26.1" y="264.8">CIN tied</text>
<text x="41.2" y="264.8">high</text>
<text x="49.9" y="264.8">(always</text>
<text x="64" y="264.8">counts);</text>
<text x="79.1" y="264.8">U3</text>
<text x="85.2" y="264.8">CO carries</text>
<text x="104.4" y="264.8">into</text>
<text x="112.4" y="264.8">U4.</text>
<text x="121.2" y="264.8">STALL_OUT holds</text>
<text x="150.7" y="264.8">the</text>
<text x="157.5" y="264.8">PC (video</text>
<text x="175.3" y="264.8">reads,</text>
<text x="187.1" y="264.8">ALU wait,</text>
<text x="204.1" y="264.8">cartridge</text>
<text x="220.6" y="264.8">load).</text>
</g>
<g font-size="2.8" fill="#006464">
<text x="220.4" y="50.8">+5V</text>
<text x="248.4" y="52">+5V</text>
<text x="334.7" y="50.8">+5V</text>
<text x="362.7" y="52">+5V</text>
<text x="121.4" y="54.6">+5V</text>
<text x="80.7" y="66">+5V</text>
<text x="101.1" y="63.5">+5V</text>
<text x="253.6" y="65.9">100n</text>
<text x="367.9" y="65.9">100n</text>
<text x="126.6" y="68.5">100n</text>
<text x="91.8" y="125.7">ATF22V10C-7PX</text>
<text x="205.9" y="138.4">ATF22V10C-7PX</text>
<text x="320.2" y="138.4">ATF22V10C-7PX</text>
<text x="220.4" y="152.4">+5V</text>
<text x="248.4" y="153.6">+5V</text>
<text x="334.7" y="152.4">+5V</text>
<text x="362.7" y="153.6">+5V</text>
<text x="121.4" y="156.2">+5V</text>
<text x="101.1" y="165.1">+5V</text>
<text x="253.6" y="167.5">100n</text>
<text x="367.9" y="167.5">100n</text>
<text x="126.6" y="170.1">100n</text>
<text x="91.8" y="227.3">ATF22V10C-7PX</text>
<text x="205.9" y="240">ATF22V10C-7PX</text>
<text x="320.2" y="240">ATF22V10C-7PX</text>
</g>
<g font-size="2.8" fill="#840000">
<text x="162.3" y="64.9">PIXEL_ENABLE</text>
<text x="274" y="64.9">PIXEL_ENABLE</text>
<text x="166.5" y="70">PC_ENABLE</text>
<text x="278.3" y="70">PC_ENABLE</text>
<text x="168.6" y="75">X_ENABLE</text>
<text x="280.4" y="75">X_ENABLE</text>
<text x="168.8" y="80.1">Y_ENABLE</text>
<text x="280.6" y="80.1">Y_ENABLE</text>
<text x="40.7" y="105.5">LOAD_PC_LOW</text>
<text x="45.6" y="110.6">STALL_OUT</text>
<text x="58.8" y="108.1">PC_ENABLE</text>
<text x="55.6" y="115.7">CLK</text>
<text x="179.1" y="115.7">H3</text>
<text x="159.7" y="166.5">PIXEL_ENABLE</text>
<text x="274" y="166.5">PIXEL_ENABLE</text>
<text x="164" y="171.6">PC_ENABLE</text>
<text x="278.3" y="171.6">PC_ENABLE</text>
<text x="166.1" y="176.6">X_ENABLE</text>
<text x="280.4" y="176.6">X_ENABLE</text>
<text x="166.3" y="181.7">Y_ENABLE</text>
<text x="280.6" y="181.7">Y_ENABLE</text>
<text x="51" y="207.1">LOAD_PC_HIGH</text>
<text x="58.8" y="209.7">PC_ENABLE</text>
<text x="291.3" y="209.7">V6</text>
<text x="279.4" y="212.2">VA7</text>
<text x="301" y="277.9">Title:</text>
<text x="310.6" y="277.9">Placard:</text>
<text x="325.4" y="277.9">Program</text>
<text x="340.2" y="277.9">counter</text>
<text x="353.8" y="277.9">and</text>
<text x="361.6" y="277.9">address</text>
<text x="375.5" y="277.9">mux</text>
</g>
<g font-size="2.8" fill="#000084">
<text x="39.9" y="83.9">DATABUS[0..7]</text>
<text x="174" y="83.9">D[0..1]</text>
<text x="288.3" y="83.9">D[2..3]</text>
<text x="267.7" y="86.5">ADDR[0..9]</text>
<text x="384.5" y="86.5">ADDR[2..11]</text>
<text x="174.1" y="91.5">X[0..1]</text>
<text x="288.4" y="91.5">X[2..3]</text>
<text x="174.3" y="99.2">Y[0..1]</text>
<text x="288.6" y="99.2">Y[2..3]</text>
<text x="288.6" y="106.8">V[2..3]</text>
<text x="171.3" y="109.3">VA[0..8]</text>
<text x="285.7" y="111.9">H[4..5]</text>
<text x="62.5" y="185.5">Y[0..7]</text>
<text x="174" y="185.5">D[4..5]</text>
<text x="288.3" y="185.5">D[6..7]</text>
<text x="270.2" y="188.1">ADDR[4..13]</text>
<text x="384.5" y="188.1">ADDR[6..15]</text>
<text x="174.1" y="193.1">X[4..5]</text>
<text x="288.4" y="193.1">X[6..7]</text>
<text x="174.3" y="200.8">Y[4..5]</text>
<text x="288.6" y="200.8">Y[6..7]</text>
<text x="174.3" y="208.4">V[4..5]</text>
<text x="171.4" y="213.5">H[6..7]</text>
<text x="288.2" y="216">H[8..9]</text>
<text x="120.6" y="245.2">PC[0..15]</text>
</g>
<g font-size="2.8" fill="#0f0f0f">
<text x="71.4" y="83.3">DATABUS1</text>
<text x="71.4" y="80.7">DATABUS0</text>
<text x="121.9" y="83.3">PC1</text>
<text x="121.9" y="80.7">PC0</text>
<text x="194.2" y="83.3">D0</text>
<text x="248.9" y="83.3">ADDR0</text>
<text x="308.5" y="83.3">D2</text>
<text x="363.2" y="83.3">ADDR2</text>
<text x="71.4" y="88.3">DATABUS3</text>
<text x="71.4" y="85.8">DATABUS2</text>
<text x="121.9" y="85.8">PC2</text>
<text x="121.9" y="88.3">PC3</text>
<text x="194.2" y="85.8">D1</text>
<text x="248.9" y="85.8">ADDR1</text>
<text x="308.5" y="85.8">D3</text>
<text x="363.2" y="85.8">ADDR3</text>
<text x="71.4" y="96">DATABUS6</text>
<text x="71.4" y="90.9">DATABUS4</text>
<text x="71.4" y="93.4">DATABUS5</text>
<text x="121.9" y="90.9">PC4</text>
<text x="121.9" y="96">PC6</text>
<text x="121.9" y="93.4">PC5</text>
<text x="194.3" y="90.9">X0</text>
<text x="194.3" y="93.4">X1</text>
<text x="248.9" y="93.4">ADDR9</text>
<text x="248.9" y="90.9">ADDR8</text>
<text x="308.6" y="90.9">X2</text>
<text x="308.6" y="93.4">X3</text>
<text x="363.2" y="93.4">ADDR11</text>
<text x="363.2" y="90.9">ADDR10</text>
<text x="71.4" y="98.5">DATABUS7</text>
<text x="121.9" y="98.5">PC7</text>
<text x="194.4" y="98.5">Y0</text>
<text x="194.4" y="101">Y1</text>
<text x="308.7" y="101">Y3</text>
<text x="308.7" y="98.5">Y2</text>
<text x="192.7" y="106.1">VA0</text>
<text x="308.7" y="106.1">V2</text>
<text x="192.7" y="111.2">VA8</text>
<text x="192.7" y="108.7">VA1</text>
<text x="308.4" y="113.7">H5</text>
<text x="308.4" y="111.2">H4</text>
<text x="308.7" y="108.7">V3</text>
<text x="192.2" y="118.8">PC0</text>
<text x="306.5" y="118.8">PC2</text>
<text x="192.2" y="123.9">PC8</text>
<text x="192.2" y="121.4">PC1</text>
<text x="304.6" y="123.9">PC10</text>
<text x="306.5" y="121.4">PC3</text>
<text x="192.2" y="126.4">PC9</text>
<text x="304.6" y="126.4">PC11</text>
<text x="82.7" y="182.3">Y0</text>
<text x="82.7" y="184.9">Y1</text>
<text x="121.9" y="182.3">PC8</text>
<text x="121.9" y="184.9">PC9</text>
<text x="194.2" y="184.9">D4</text>
<text x="248.9" y="184.9">ADDR4</text>
<text x="308.5" y="184.9">D6</text>
<text x="363.2" y="184.9">ADDR6</text>
<text x="82.7" y="190">Y3</text>
<text x="82.7" y="187.4">Y2</text>
<text x="121.9" y="190">PC11</text>
<text x="121.9" y="187.4">PC10</text>
<text x="194.2" y="187.4">D5</text>
<text x="248.9" y="187.4">ADDR5</text>
<text x="308.5" y="187.4">D7</text>
<text x="363.2" y="187.4">ADDR7</text>
<text x="82.7" y="195">Y5</text>
<text x="82.7" y="197.6">Y6</text>
<text x="82.7" y="192.5">Y4</text>
<text x="121.9" y="197.6">PC14</text>
<text x="121.9" y="192.5">PC12</text>
<text x="121.9" y="195">PC13</text>
<text x="194.3" y="192.5">X4</text>
<text x="194.3" y="195">X5</text>
<text x="248.9" y="192.5">ADDR12</text>
<text x="248.9" y="195">ADDR13</text>
<text x="308.6" y="192.5">X6</text>
<text x="308.6" y="195">X7</text>
<text x="363.2" y="195">ADDR15</text>
<text x="363.2" y="192.5">ADDR14</text>
<text x="82.7" y="200.1">Y7</text>
<text x="121.9" y="200.1">PC15</text>
<text x="194.4" y="200.1">Y4</text>
<text x="194.4" y="202.7">Y5</text>
<text x="308.7" y="202.7">Y7</text>
<text x="308.7" y="200.1">Y6</text>
<text x="194.4" y="207.7">V4</text>
<text x="194.1" y="212.8">H6</text>
<text x="194.1" y="215.4">H7</text>
<text x="194.4" y="210.3">V5</text>
<text x="308.4" y="215.4">H9</text>
<text x="308.4" y="212.8">H8</text>
<text x="192.2" y="220.4">PC4</text>
<text x="306.5" y="220.4">PC6</text>
<text x="190.3" y="225.5">PC12</text>
<text x="192.2" y="223">PC5</text>
<text x="304.6" y="225.5">PC14</text>
<text x="306.5" y="223">PC7</text>
<text x="190.3" y="228.1">PC13</text>
<text x="304.6" y="228.1">PC15</text>
</g>
<g font-size="2.5" fill="#006464">
<text x="201.2" y="64.6">PIXEL_ENABLE</text>
<text x="315.5" y="64.6">PIXEL_ENABLE</text>
<text x="201.2" y="69.7">PC_ENABLE</text>
<text x="224.6" y="66.7" transform="rotate(-90 224.6 66.7)">VCC</text>
<text x="315.5" y="69.7">PC_ENABLE</text>
<text x="338.9" y="66.7" transform="rotate(-90 338.9 66.7)">VCC</text>
<text x="89.4" y="77.3">CIN</text>
<text x="201.2" y="74.8">X_ENABLE</text>
<text x="315.5" y="74.8">X_ENABLE</text>
<text x="89.4" y="82.4">D0</text>
<text x="105.3" y="79.4" transform="rotate(-90 105.3 79.4)">VCC</text>
<text x="115.2" y="82.4">Q0</text>
<text x="201.2" y="79.9">Y_ENABLE</text>
<text x="315.5" y="79.9">Y_ENABLE</text>
<text x="89.4" y="84.9">D1</text>
<text x="89.4" y="87.5">D2</text>
<text x="115.2" y="84.9">Q1</text>
<text x="115.2" y="87.5">Q2</text>
<text x="201.2" y="84.9">D0</text>
<text x="201.2" y="87.5">D1</text>
<text x="240.7" y="84.9">LO0</text>
<text x="240.7" y="87.5">LO1</text>
<text x="315.5" y="84.9">D0</text>
<text x="315.5" y="87.5">D1</text>
<text x="355" y="84.9">LO0</text>
<text x="355" y="87.5">LO1</text>
<text x="89.4" y="90">D3</text>
<text x="89.4" y="92.6">D4</text>
<text x="89.4" y="95.1">D5</text>
<text x="115.2" y="90">Q3</text>
<text x="115.2" y="92.6">Q4</text>
<text x="115.2" y="95.1">Q5</text>
<text x="201.2" y="92.6">X0</text>
<text x="201.2" y="95.1">X1</text>
<text x="241.3" y="92.6">HI0</text>
<text x="241.3" y="95.1">HI1</text>
<text x="315.5" y="92.6">X0</text>
<text x="315.5" y="95.1">X1</text>
<text x="355.6" y="92.6">HI0</text>
<text x="355.6" y="95.1">HI1</text>
<text x="89.4" y="97.6">D6</text>
<text x="89.4" y="100.2">D7</text>
<text x="115.2" y="97.6">Q6</text>
<text x="115.2" y="100.2">Q7</text>
<text x="201.2" y="100.2">Y2</text>
<text x="315.5" y="100.2">Y2</text>
<text x="89.4" y="105.3">LOAD</text>
<text x="89.4" y="107.8">EN</text>
<text x="201.2" y="102.7">Y3</text>
<text x="201.2" y="107.8">V0</text>
<text x="315.5" y="102.7">Y3</text>
<text x="315.5" y="107.8">V0</text>
<text x="89.4" y="110.3">PIXEL_ENABLE</text>
<text x="201.2" y="110.3">V1</text>
<text x="201.2" y="112.9">V2</text>
<text x="315.5" y="110.3">V1</text>
<text x="315.5" y="112.9">V2</text>
<text x="89.4" y="115.4">CLK</text>
<text x="105.3" y="116.3" transform="rotate(-90 105.3 116.3)">GND</text>
<text x="115.1" y="115.4">CO</text>
<text x="201.2" y="115.4">V3</text>
<text x="315.5" y="115.4">V3</text>
<text x="201.2" y="120.5">PC0</text>
<text x="201.2" y="123">PC1</text>
<text x="201.2" y="125.6">PC2</text>
<text x="315.5" y="120.5">PC0</text>
<text x="315.5" y="123">PC1</text>
<text x="315.5" y="125.6">PC2</text>
<text x="201.2" y="128.1">PC3</text>
<text x="224.6" y="129" transform="rotate(-90 224.6 129)">GND</text>
<text x="315.5" y="128.1">PC3</text>
<text x="338.9" y="129" transform="rotate(-90 338.9 129)">GND</text>
<text x="201.2" y="166.2">PIXEL_ENABLE</text>
<text x="315.5" y="166.2">PIXEL_ENABLE</text>
<text x="201.2" y="171.3">PC_ENABLE</text>
<text x="224.6" y="168.3" transform="rotate(-90 224.6 168.3)">VCC</text>
<text x="315.5" y="171.3">PC_ENABLE</text>
<text x="338.9" y="168.3" transform="rotate(-90 338.9 168.3)">VCC</text>
<text x="89.4" y="178.9">CIN</text>
<text x="201.2" y="176.4">X_ENABLE</text>
<text x="315.5" y="176.4">X_ENABLE</text>
<text x="89.4" y="184">D0</text>
<text x="105.3" y="181" transform="rotate(-90 105.3 181)">VCC</text>
<text x="115.2" y="184">Q0</text>
<text x="201.2" y="181.5">Y_ENABLE</text>
<text x="315.5" y="181.5">Y_ENABLE</text>
<text x="89.4" y="186.5">D1</text>
<text x="89.4" y="189.1">D2</text>
<text x="89.4" y="191.6">D3</text>
<text x="115.2" y="186.5">Q1</text>
<text x="115.2" y="189.1">Q2</text>
<text x="115.2" y="191.6">Q3</text>
<text x="201.2" y="186.5">D0</text>
<text x="201.2" y="189.1">D1</text>
<text x="240.7" y="186.5">LO0</text>
<text x="240.7" y="189.1">LO1</text>
<text x="315.5" y="186.5">D0</text>
<text x="315.5" y="189.1">D1</text>
<text x="355" y="186.5">LO0</text>
<text x="355" y="189.1">LO1</text>
<text x="89.4" y="194.2">D4</text>
<text x="89.4" y="196.7">D5</text>
<text x="115.2" y="194.2">Q4</text>
<text x="115.2" y="196.7">Q5</text>
<text x="201.2" y="194.2">X0</text>
<text x="201.2" y="196.7">X1</text>
<text x="241.3" y="194.2">HI0</text>
<text x="241.3" y="196.7">HI1</text>
<text x="315.5" y="194.2">X0</text>
<text x="315.5" y="196.7">X1</text>
<text x="355.6" y="194.2">HI0</text>
<text x="355.6" y="196.7">HI1</text>
<text x="89.4" y="199.2">D6</text>
<text x="89.4" y="201.8">D7</text>
<text x="115.2" y="199.2">Q6</text>
<text x="115.2" y="201.8">Q7</text>
<text x="201.2" y="201.8">Y2</text>
<text x="315.5" y="201.8">Y2</text>
<text x="89.4" y="206.9">LOAD</text>
<text x="89.4" y="209.4">EN</text>
<text x="201.2" y="204.3">Y3</text>
<text x="201.2" y="209.4">V0</text>
<text x="315.5" y="204.3">Y3</text>
<text x="315.5" y="209.4">V0</text>
<text x="89.4" y="211.9">PIXEL_ENABLE</text>
<text x="201.2" y="211.9">V1</text>
<text x="201.2" y="214.5">V2</text>
<text x="315.5" y="211.9">V1</text>
<text x="315.5" y="214.5">V2</text>
<text x="89.4" y="217">CLK</text>
<text x="105.3" y="217.9" transform="rotate(-90 105.3 217.9)">GND</text>
<text x="115.1" y="217">CO</text>
<text x="201.2" y="217">V3</text>
<text x="315.5" y="217">V3</text>
<text x="201.2" y="222.1">PC0</text>
<text x="201.2" y="224.6">PC1</text>
<text x="201.2" y="227.2">PC2</text>
<text x="315.5" y="222.1">PC0</text>
<text x="315.5" y="224.6">PC1</text>
<text x="315.5" y="227.2">PC2</text>
<text x="201.2" y="229.7">PC3</text>
<text x="224.6" y="230.6" transform="rotate(-90 224.6 230.6)">GND</text>
<text x="315.5" y="229.7">PC3</text>
<text x="338.9" y="230.6" transform="rotate(-90 338.9 230.6)">GND</text>
</g>
<g font-size="2.1" fill="#a90000">
<text x="198.6" y="63.2">1</text>
<text x="223.3" y="61.2" transform="rotate(-90 223.3 61.2)">24</text>
<text x="312.9" y="63.2">1</text>
<text x="337.6" y="61.2" transform="rotate(-90 337.6 61.2)">24</text>
<text x="198.6" y="68.3">2</text>
<text x="312.9" y="68.3">2</text>
<text x="86.1" y="75.9">13</text>
<text x="103.9" y="73.9" transform="rotate(-90 103.9 73.9)">24</text>
<text x="198.6" y="73.4">3</text>
<text x="312.9" y="73.4">3</text>
<text x="86.8" y="81">2</text>
<text x="86.8" y="83.6">3</text>
<text x="119.1" y="81">15</text>
<text x="119.1" y="83.6">22</text>
<text x="198.6" y="78.5">4</text>
<text x="198.6" y="83.6">5</text>
<text x="246.1" y="83.6">20</text>
<text x="312.9" y="78.5">4</text>
<text x="312.9" y="83.6">5</text>
<text x="360.4" y="83.6">20</text>
<text x="86.8" y="86.1">4</text>
<text x="86.8" y="88.6">5</text>
<text x="119.1" y="86.1">21</text>
<text x="119.1" y="88.6">16</text>
<text x="198.6" y="86.1">9</text>
<text x="246.1" y="86.1">21</text>
<text x="312.9" y="86.1">9</text>
<text x="360.4" y="86.1">21</text>
<text x="86.8" y="91.2">6</text>
<text x="86.8" y="93.7">7</text>
<text x="119.1" y="91.2">20</text>
<text x="119.1" y="93.7">17</text>
<text x="197.9" y="93.7">10</text>
<text x="198.6" y="91.2">6</text>
<text x="246.1" y="91.2">22</text>
<text x="246.1" y="93.7">23</text>
<text x="312.2" y="93.7">10</text>
<text x="312.9" y="91.2">6</text>
<text x="360.4" y="91.2">22</text>
<text x="360.4" y="93.7">23</text>
<text x="86.8" y="96.3">8</text>
<text x="86.8" y="98.8">9</text>
<text x="119.1" y="96.3">19</text>
<text x="119.1" y="98.8">18</text>
<text x="197.9" y="98.8">14</text>
<text x="197.9" y="101.3">17</text>
<text x="312.2" y="98.8">14</text>
<text x="312.2" y="101.3">17</text>
<text x="86.1" y="103.9">10</text>
<text x="86.1" y="106.4">11</text>
<text x="198.6" y="106.4">7</text>
<text x="312.9" y="106.4">7</text>
<text x="86.1" y="109">14</text>
<text x="197.9" y="109">11</text>
<text x="197.9" y="111.5">15</text>
<text x="312.2" y="109">11</text>
<text x="312.2" y="111.5">15</text>
<text x="86.8" y="114">1</text>
<text x="103.9" y="119.6" transform="rotate(-90 103.9 119.6)">12</text>
<text x="119.1" y="114">23</text>
<text x="197.9" y="114">18</text>
<text x="198.6" y="119.1">8</text>
<text x="312.2" y="114">18</text>
<text x="312.9" y="119.1">8</text>
<text x="197.9" y="121.7">13</text>
<text x="197.9" y="124.2">16</text>
<text x="312.2" y="121.7">13</text>
<text x="312.2" y="124.2">16</text>
<text x="197.9" y="126.7">19</text>
<text x="312.2" y="126.7">19</text>
<text x="223.3" y="132.3" transform="rotate(-90 223.3 132.3)">12</text>
<text x="337.6" y="132.3" transform="rotate(-90 337.6 132.3)">12</text>
<text x="198.6" y="164.8">1</text>
<text x="223.3" y="162.8" transform="rotate(-90 223.3 162.8)">24</text>
<text x="312.9" y="164.8">1</text>
<text x="337.6" y="162.8" transform="rotate(-90 337.6 162.8)">24</text>
<text x="198.6" y="169.9">2</text>
<text x="312.9" y="169.9">2</text>
<text x="86.1" y="177.5">13</text>
<text x="103.9" y="175.5" transform="rotate(-90 103.9 175.5)">24</text>
<text x="198.6" y="175">3</text>
<text x="312.9" y="175">3</text>
<text x="86.8" y="182.6">2</text>
<text x="86.8" y="185.2">3</text>
<text x="119.1" y="182.6">15</text>
<text x="119.1" y="185.2">22</text>
<text x="198.6" y="180.1">4</text>
<text x="198.6" y="185.2">5</text>
<text x="246.1" y="185.2">20</text>
<text x="312.9" y="180.1">4</text>
<text x="312.9" y="185.2">5</text>
<text x="360.4" y="185.2">20</text>
<text x="86.8" y="187.7">4</text>
<text x="86.8" y="190.2">5</text>
<text x="119.1" y="187.7">21</text>
<text x="119.1" y="190.2">16</text>
<text x="198.6" y="187.7">9</text>
<text x="246.1" y="187.7">21</text>
<text x="312.9" y="187.7">9</text>
<text x="360.4" y="187.7">21</text>
<text x="86.8" y="192.8">6</text>
<text x="86.8" y="195.3">7</text>
<text x="86.8" y="197.9">8</text>
<text x="119.1" y="192.8">20</text>
<text x="119.1" y="195.3">17</text>
<text x="119.1" y="197.9">19</text>
<text x="197.9" y="195.3">10</text>
<text x="198.6" y="192.8">6</text>
<text x="246.1" y="192.8">22</text>
<text x="246.1" y="195.3">23</text>
<text x="312.2" y="195.3">10</text>
<text x="312.9" y="192.8">6</text>
<text x="360.4" y="192.8">22</text>
<text x="360.4" y="195.3">23</text>
<text x="86.8" y="200.4">9</text>
<text x="119.1" y="200.4">18</text>
<text x="197.9" y="200.4">14</text>
<text x="197.9" y="202.9">17</text>
<text x="312.2" y="200.4">14</text>
<text x="312.2" y="202.9">17</text>
<text x="86.1" y="205.5">10</text>
<text x="86.1" y="208">11</text>
<text x="198.6" y="208">7</text>
<text x="312.9" y="208">7</text>
<text x="86.1" y="210.6">14</text>
<text x="86.8" y="215.6">1</text>
<text x="119.1" y="215.6">23</text>
<text x="197.9" y="210.6">11</text>
<text x="197.9" y="213.1">15</text>
<text x="197.9" y="215.6">18</text>
<text x="312.2" y="210.6">11</text>
<text x="312.2" y="213.1">15</text>
<text x="312.2" y="215.6">18</text>
<text x="103.9" y="221.2" transform="rotate(-90 103.9 221.2)">12</text>
<text x="198.6" y="220.7">8</text>
<text x="312.9" y="220.7">8</text>
<text x="197.9" y="223.3">13</text>
<text x="197.9" y="225.8">16</text>
<text x="312.2" y="223.3">13</text>
<text x="312.2" y="225.8">16</text>
<text x="197.9" y="228.3">19</text>
<text x="223.3" y="233.9" transform="rotate(-90 223.3 233.9)">12</text>
<text x="312.2" y="228.3">19</text>
<text x="337.6" y="233.9" transform="rotate(-90 337.6 233.9)">12</text>
</g>
<g font-size="2.1" fill="#840000">
<text x="301" y="262">Chip</text>
<text x="301" y="259">PCB</text>
<text x="306.8" y="259">PLC-1001,</text>
<text x="307.2" y="262">numbers</text>
<text x="318" y="262">U1-U42</text>
<text x="320.6" y="259">assembly</text>
<text x="328.6" y="262">=</text>
<text x="331.8" y="262">docs/architecture/CHIPS.md;</text>
<text x="332.2" y="259">PLC-2001</text>
<text x="366.4" y="262">decoupling</text>
<text x="379.9" y="262">Cn</text>
<text x="384.1" y="262">goes</text>
<text x="390.6" y="262">with</text>
<text x="396.4" y="262">Un</text>
<text x="301" y="268.2">Placard</text>
<text x="301" y="265">Generated</text>
<text x="311.3" y="268.2">computer</text>
<text x="313.5" y="265">by</text>
<text x="317.3" y="265">src/scripts/gen_kicad_schematic.py;</text>
<text x="360.2" y="265">plan</text>
<text x="366.4" y="265">in</text>
<text x="369.8" y="265">docs/hardware/SCHEMATIC_PLAN.md</text>
<text x="301" y="273.7">File:</text>
<text x="301" y="271">Sheet:</text>
<text x="307.1" y="273.7">pc_mux.kicad_sch</text>
<text x="309.2" y="271">/Program</text>
<text x="321.5" y="271">counter</text>
<text x="331.2" y="271">and</text>
<text x="336.6" y="271">address</text>
<text x="346.6" y="271">mux/</text>
<text x="301" y="281.1">Size:</text>
<text x="307.6" y="281.1">A3</text>
<text x="323" y="281.1">Date:</text>
<text x="330" y="281.1">2026-11-02</text>
<text x="386" y="281.3">Rev:</text>
<text x="392.4" y="281.3">A</text>
<text x="301" y="283.9">KiCad</text>
<text x="308.7" y="283.9">E.D.A.</text>
<text x="316.3" y="283.9">9.0.8</text>
<text x="386" y="283.9">Id:</text>
<text x="390.1" y="283.9">4/11</text>
</g>
<g font-size="1.8" fill="#840000">
<text x="35" y="11.9">1</text>
<text x="85" y="11.9">2</text>
<text x="135" y="11.9">3</text>
<text x="185" y="11.9">4</text>
<text x="235" y="11.9">5</text>
<text x="285" y="11.9">6</text>
<text x="335" y="11.9">7</text>
<text x="385" y="11.9">8</text>
<text x="10.3" y="35.9">A</text>
<text x="408.3" y="35.9">A</text>
<text x="10.3" y="85.9">B</text>
<text x="408.2" y="85.9">B</text>
<text x="10.3" y="135.9">C</text>
<text x="408.2" y="135.9">C</text>
<text x="10.3" y="185.9">D</text>
<text x="408.2" y="185.9">D</text>
<text x="10.3" y="235.9">E</text>
<text x="408.3" y="235.9">E</text>
<text x="10.3" y="285.9">F</text>
<text x="35" y="286.9">1</text>
<text x="85" y="286.9">2</text>
<text x="135" y="286.9">3</text>
<text x="185" y="286.9">4</text>
<text x="235" y="286.9">5</text>
<text x="285" y="286.9">6</text>
<text x="335" y="286.9">7</text>
<text x="385" y="286.9">8</text>
<text x="408.3" y="285.9">F</text>
</g>
</svg>
